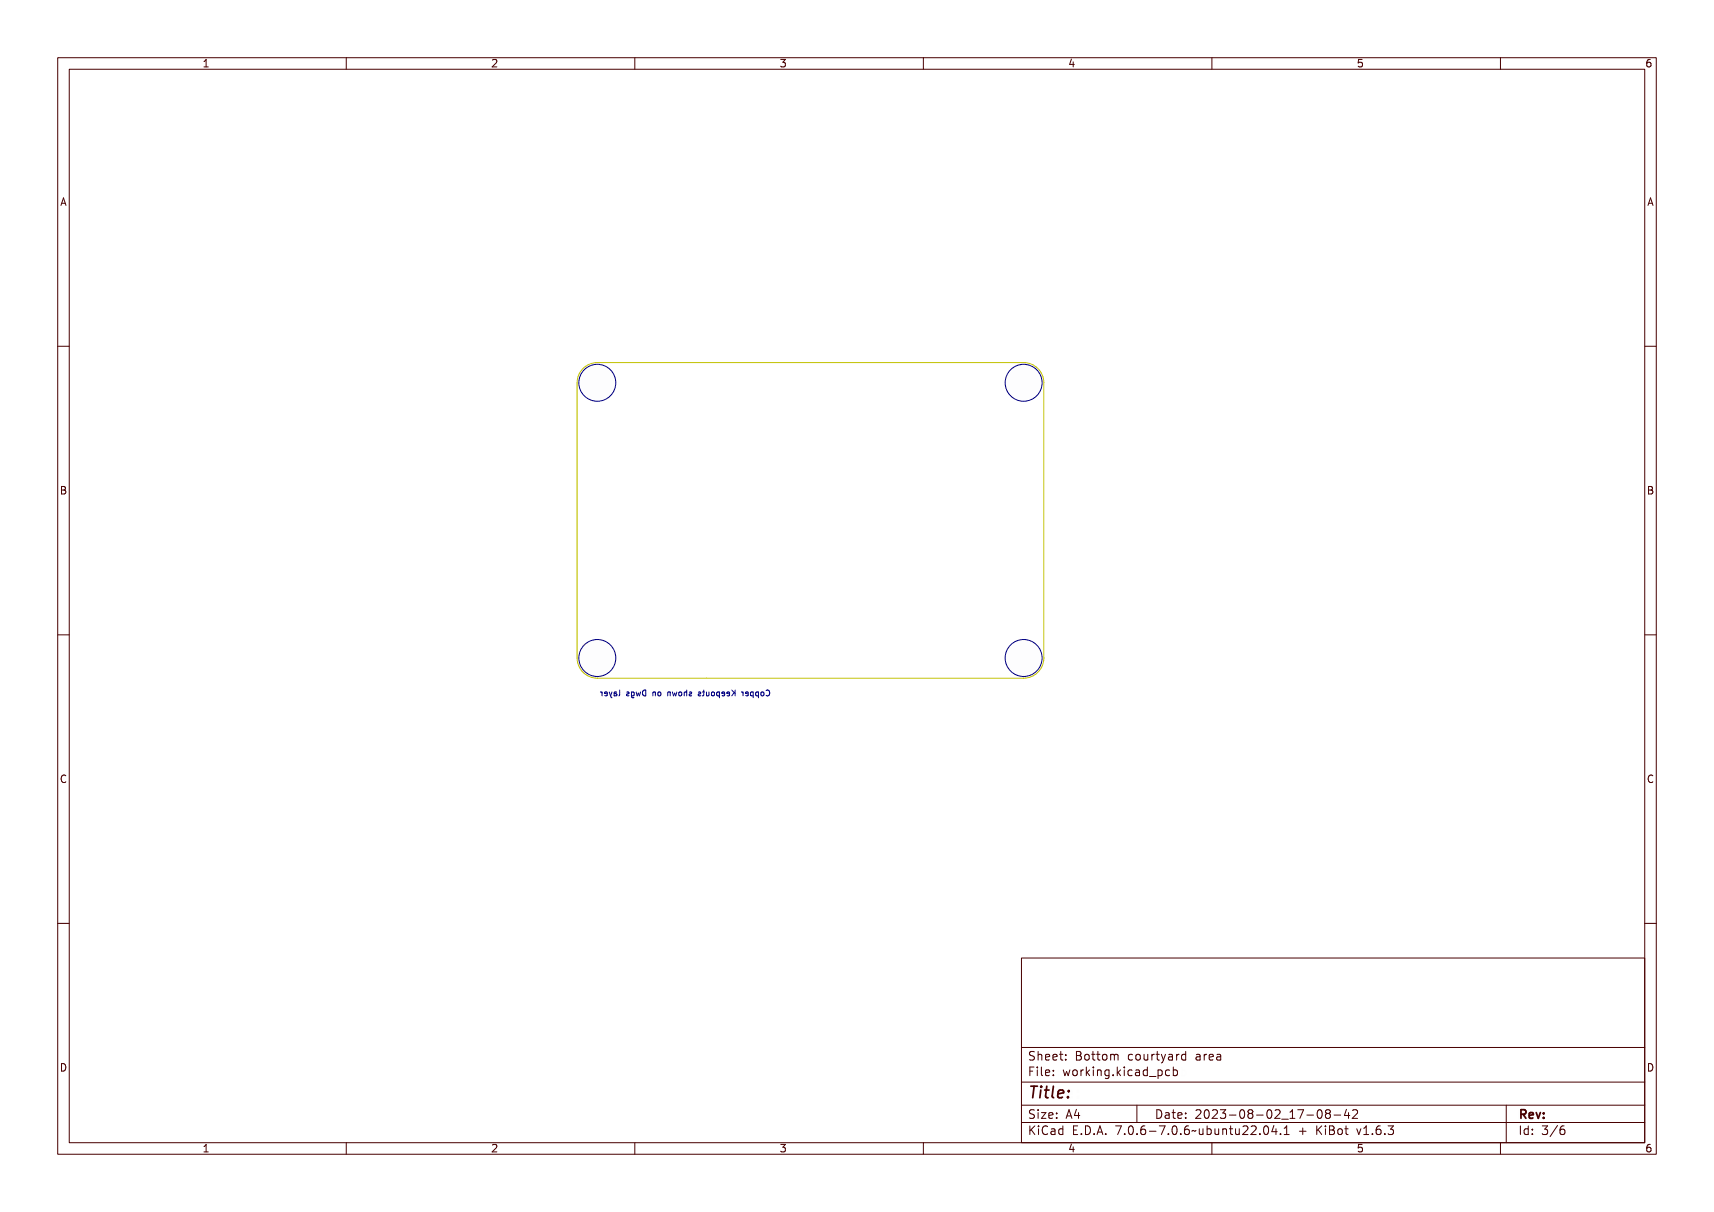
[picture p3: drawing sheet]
<svg xmlns="http://www.w3.org/2000/svg" width="297mm" height="210mm" viewBox="0 0 297 210" stroke-linecap="round" stroke-linejoin="round" font-family="sans-serif">
<path d="M101 63.9a3.5 3.5 0 0 1 2.5-1.1h73.9a3.5 3.5 0 0 1 3.5 3.5v47.7a3.5 3.5 0 0 1-3.5 3.5h-73.9a3.5 3.5 0 0 1-3.5-3.5v-47.7a3.5 3.5 0 0 1 1-2.4z" fill="none" stroke="#c2c200" stroke-width=".17"/>
<g fill="none" stroke="#000084" stroke-width=".17">
<path d="M104 119.9l.3 .2M104.3 119.9v.7M104.9 119.8l.4-.2 .1 .1v.1a.34 .34 0 0 0-.5 .3 .34 .34 0 0 0 .5 .3v.2a.49 .49 0 0 1-.6-.2 .49 .49 0 0 1 .1-.6zM106.4 119.9l.2 .1a.32 .32 0 0 1 .5 .3 .32 .32 0 0 1-.5 .2v.4h-.2zM107.3 119.9l.1 .1a.32 .32 0 0 1 .5 .3 .32 .32 0 0 1-.5 .2v.4h-.1zM108.1 120l.4-.1 .2 .3-.6 .1a.28 .28 0 0 0 .2 .2 .28 .28 0 0 0 .3 0 .37 .37 0 0 1-.5 0 .37 .37 0 0 1 0-.5zM109 119.9l.1 .1a.19 .19 0 0 1 .2-.1 .19 .19 0 0 1 .2 .1 .24 .24 0 0 0-.3 0 .24 .24 0 0 0-.1 .3v.3h-.1zM110.4 119.6h.2v.5l.4-.5h.1l-.4 .4 .4 .6h-.1l-.3-.5-.1 .5h-.2zM111.3 120l.4-.1 .2 .3-.6 .1a.28 .28 0 0 0 .2 .2 .28 .28 0 0 0 .3 0 .37 .37 0 0 1-.5 0 .37 .37 0 0 1 0-.5zM112.1 120l.4-.1 .2 .3-.6 .1a.28 .28 0 0 0 .2 .2 .28 .28 0 0 0 .3 0 .36 .36 0 0 1-.5 0 .36 .36 0 0 1 0-.5zM112.9 119.9l.1 .1a.32 .32 0 0 1 .5 .3 .32 .32 0 0 1-.5 .2v.4h-.1zM114.5 119.9h.1v.5l.1 .1 .2-.1v-.5h.1v.7l-.1-.1a.23 .23 0 0 1-.3 .1 .23 .23 0 0 1-.1-.3z"/>
<path d="M115.4 119.7h.1v.2h.3v.1h-.3l.1 .4 .2 .2h-.3l-.1-.6h-.2l.2-.1zM116.2 119.9h.4v.1h-.3l-.1 .1a.3 .3 0 0 1 .4 .4 .3 .3 0 0 1-.5 .1l.1-.1a.18 .18 0 0 0 .2 0 .18 .18 0 0 0 .1-.2h-.2a.21 .21 0 0 1-.2-.1 .21 .21 0 0 1 .1-.3zM117.8 119.9h.4v.1h-.3l-.1 .1a.3 .3 0 0 1 .4 .4 .3 .3 0 0 1-.5 .1l.1-.1a.18 .18 0 0 0 .2 0 .18 .18 0 0 0 .1-.2h-.2a.21 .21 0 0 1-.2-.1 .21 .21 0 0 1 .1-.3zM118.5 119.6h.1v.4a.23 .23 0 0 1 .3-.1 .23 .23 0 0 1 .1 .3v.4h-.1v-.5l-.2-.1-.1 .6h-.1zM120 119.9h.1l.1 .6 .1-.4h.1l.1 .4 .1-.6h.2l-.2 .7h-.1l-.1-.4-.2 .4h-.1zM120.9 119.9l.1 .1a.23 .23 0 0 1 .3-.1 .23 .23 0 0 1 .1 .3v.4h-.1v-.5l-.1-.1-.2 .1v.5h-.1zM123.3 119.9l.1 .1a.23 .23 0 0 1 .3-.1 .23 .23 0 0 1 .1 .3v.4h-.1v-.5l-.1-.1-.2 .1v.5h-.1zM124.9 119.6a.5 .5 0 0 1 .6 .5 .5 .5 0 0 1-.6 .5zM125 119.8a.38 .38 0 0 1 .4 .3 .38 .38 0 0 1-.4 .4zM125.6 119.9h.1l.1 .6 .1-.4h.1l.1 .4 .2-.6h.1l-.2 .7h-.1l-.1-.4-.1 .4h-.2zM126.5 120l.5-.1v.7a.28 .28 0 0 1-.1 .3 .28 .28 0 0 1-.4-.2 .24 .24 0 0 0 .3 .1 .24 .24 0 0 0 .1-.3v.1a.36 .36 0 0 1-.5-.2 .36 .36 0 0 1 .1-.4zM127.4 119.9h.4v.1h-.3l-.1 .1a.3 .3 0 0 1 .4 .4 .3 .3 0 0 1-.5 .1l.1-.1a.18 .18 0 0 0 .2 0 .18 .18 0 0 0 .1-.2h-.1a.21 .21 0 0 1-.3-.1 .21 .21 0 0 1 .1-.3z"/>
<path d="M128.9 119.6h.3v.8l.2 .2-.3-.1v-.8zM129.7 119.9l.5 .1 .1 .6-.2-.1a.25 .25 0 0 1-.3 .1 .25 .25 0 0 1-.1-.3 .25 .25 0 0 1 .3-.1h.1v-.2h-.4zM130.4 119.9h.2l.2 .6 .2-.6h.1l-.2 .6a.37 .37 0 0 1-.4 .4l.2-.3zM131.4 120l.3-.1 .2 .3-.5 .1a.28 .28 0 0 0 .2 .2 .28 .28 0 0 0 .3 0 .37 .37 0 0 1-.6 0 .37 .37 0 0 1 .1-.5zM132.2 119.9l.2 .1a.19 .19 0 0 1 .2-.1 .19 .19 0 0 1 .1 .1 .24 .24 0 0 0-.2 0 .24 .24 0 0 0-.2 .3v.3h-.1zM133.2 119.6l.2 .4-.2 .5M105.8 120a.24 .24 0 0 1 .3 .3 .24 .24 0 0 1-.3 .2zM106.6 120h.1a.24 .24 0 0 1 .2 .3 .24 .24 0 0 1-.3 .2zM107.4 120h.1a.24 .24 0 0 1 .2 .3 .24 .24 0 0 1-.3 .2zM108.2 120h.2l.1 .2h-.4zM111.4 120h.2l.1 .2h-.4zM112.2 120h.2l.1 .2h-.4z"/>
<path d="M113 120h.1a.24 .24 0 0 1 .2 .3 .24 .24 0 0 1-.3 .2zM113.8 120h.1a.24 .24 0 0 1 .2 .3 .24 .24 0 0 1-.3 .2zM119.4 120h.1a.24 .24 0 0 1 .2 .3 .24 .24 0 0 1-.3 .2zM122.6 120h.1a.24 .24 0 0 1 .2 .3 .24 .24 0 0 1-.3 .2zM126.6 120h.1a.24 .24 0 0 1 .2 .3 .24 .24 0 0 1-.3 .2zM131.5 120h.2l.1 .2h-.4z"/>
<circle cx="103.5" cy="66.3" r="3.2"/>
<circle cx="177.4" cy="66.3" r="3.2"/>
<circle cx="103.5" cy="114" r="3.2"/>
<circle cx="177.4" cy="114" r="3.2"/>
<circle cx="105.9" cy="120.2" r=".37"/>
<circle cx="113.9" cy="120.2" r=".37"/>
<circle cx="119.5" cy="120.2" r=".37"/>
<circle cx="122.7" cy="120.2" r=".37"/>
<circle cx="129.9" cy="120.4" r=".16"/>
</g>
<g fill="none" stroke="#480000" stroke-width=".17">
<path d="M10 10h277v190h-277zM12 12h273v186h-273zM60 10v2M110 10v2M160 10v2M210 10v2M260 10v2M10 60h2M285 60h2M10 110h2M285 110h2M10 160h2"/>
<path d="M285 160h2M177 166h108v32h-108zM60 198v2M110 198v2M160 198v2M177 181.5h108M177 187.5h108M177 191.5h108M177 194.5h108M178.1 195.2h.2v.6l.6-.6h.3l-.6 .6 .6 .8h-.2l-.5-.7-.2 .2v.5h-.2zM178.2 185h.9v.2h-.7v.4h.6v.2h-.6v.7h-.2zM178.3 182.4l.5-.1h.2v.2a.31 .31 0 0 0-.5-.1 .31 .31 0 0 0 0 .5 .5 .5 0 0 1 .6 .6 .5 .5 0 0 1-.8 .2l-.1-.2a.34 .34 0 0 0 .4 .1 .34 .34 0 0 0 .1-.5 .47 .47 0 0 1-.5-.2 .47 .47 0 0 1 .1-.5z"/>
<path d="M178.3 192.5l.5-.1h.2v.2a.31 .31 0 0 0-.5-.1 .31 .31 0 0 0 0 .5 .5 .5 0 0 1 .6 .6 .5 .5 0 0 1-.8 .2l-.1-.2a.34 .34 0 0 0 .4 .1 .34 .34 0 0 0 .1-.5 .47 .47 0 0 1-.5-.2 .47 .47 0 0 1 .1-.5zM179.4 182.2h.2v.6a.35 .35 0 0 1 .4-.1 .35 .35 0 0 1 .2 .4v.6h-.2v-.8h-.4v.8h-.2zM179.5 185.4h.4v.9h.4v.2h-.9v-.2h.3v-.8h-.2zM179.5 192.8h.4v.9h.4v.1h-.9v-.1h.3v-.8h-.2zM179.5 195.6h.4v.9h.4v.1h-.9v-.1h.3v-.8h-.2zM179.7 184.9h.2v.3h-.2zM179.7 192.3h.2v.3h-.2zM179.7 195.1h.2v.3h-.2zM180.6 184.9h.4v1.3l.4 .1v.2l-.5-.2v-1.2h-.3zM180.6 192.8h.8v.1l-.6 .8h.6v.1h-.8v-.1l.6-.8h-.6zM180.7 182.8a.49 .49 0 0 1 .6-.1 .49 .49 0 0 1 .2 .5h-.8a.42 .42 0 0 0 .3 .4 .42 .42 0 0 0 .4-.1v.2a.6 .6 0 0 1-.8-.1 .6 .6 0 0 1 .1-.8zM180.7 195.4l.5-.2h.3v.2a.43 .43 0 0 0-.6 0 .43 .43 0 0 0-.2 .5 .43 .43 0 0 0 .2 .5 .43 .43 0 0 0 .6 0v.2a.66 .66 0 0 1-.8-.1 .66 .66 0 0 1-.1-.8z"/>
<path d="M180.8 182.9l.4-.1 .1 .3h-.6zM181.8 195.6h.2a.45 .45 0 0 1 .5 0 .45 .45 0 0 1 .1 .4v.6h-.1v-.1a.38 .38 0 0 1-.5 .2 .38 .38 0 0 1-.2-.5 .38 .38 0 0 1 .4-.2h.3a.35 .35 0 0 0-.3-.4 .35 .35 0 0 0-.4 .2zM181.9 182.8a.49 .49 0 0 1 .6-.1 .49 .49 0 0 1 .2 .5h-.8a.42 .42 0 0 0 .3 .4 .42 .42 0 0 0 .5-.1v.2a.6 .6 0 0 1-.9-.1 .6 .6 0 0 1 .1-.8zM181.9 185.5a.49 .49 0 0 1 .6-.1 .49 .49 0 0 1 .2 .5h-.8a.42 .42 0 0 0 .3 .4 .42 .42 0 0 0 .5-.1v.2a.6 .6 0 0 1-.9-.1 .6 .6 0 0 1 .1-.8zM181.9 192.9a.49 .49 0 0 1 .6-.1 .49 .49 0 0 1 .2 .5h-.8a.42 .42 0 0 0 .3 .4 .42 .42 0 0 0 .5-.1v.2a.6 .6 0 0 1-.9-.1 .6 .6 0 0 1 .1-.8zM182 196.2l.5-.1a.31 .31 0 0 1-.2 .4 .31 .31 0 0 1-.4-.1zM182 182.9l.4-.1 .1 .3h-.6zM182 185.6l.4-.1 .1 .3h-.6zM182 193l.4-.1 .1 .3h-.6zM183 195.7l.4-.2 .2 .2v-.6h.2v1.5h-.2v-.1a.42 .42 0 0 1-.5 .1 .42 .42 0 0 1-.2-.5zM183.2 195.8l.1-.1a.4 .4 0 0 1 .3 .4 .4 .4 0 0 1-.3 .4l-.2-.2zM183.2 182.3h.2v.4h.4v.1h-.4l.1 .8h.3v.1h-.2a.3 .3 0 0 1-.4-.3v-.6h-.3v-.1h.3z"/>
<path d="M183.3 185.4h.2v.3h-.2zM183.3 186.2h.2v.3h-.2zM183.3 192.8h.2v.3h-.2zM183.3 193.6h.2v.2h-.2zM184.5 182.7h.2v.3h-.2zM184.5 183.5h.2v.2h-.2zM185.2 185.4h.2l.2 .8 .1-.5h.2l.2 .5 .1-.8h.2l-.2 1.1h-.2l-.2-.7-.2 .7h-.1zM185.4 195.2h.9v.2h-.7v.4h.6v.2h-.6v.5h.7v.1h-.9zM185.7 192.4h.2l.5 1.4h-.2l-.1-.3h-.5l-.1 .3h-.2zM185.8 192.6l.2 .7h-.4zM186.6 182.3h.4a.35 .35 0 0 1 .5 .2 .35 .35 0 0 1-.3 .5 .41 .41 0 0 1 .3 .5 .41 .41 0 0 1-.5 .2h-.4zM186.7 185.5a.52 .52 0 0 1 .8 .4 .52 .52 0 0 1-.8 .4l-.1-.4z"/>
<path d="M186.8 183.1h.2a.27 .27 0 0 1 .3 .2 .27 .27 0 0 1-.3 .3h-.2zM186.8 182.5h.2a.23 .23 0 0 1 .3 .2 .23 .23 0 0 1-.3 .2h-.2zM186.8 185.6l.1-.1a.39 .39 0 0 1 .4 .4 .39 .39 0 0 1-.4 .4l-.1-.2zM186.9 196.4h.2v.2h-.2zM187.1 192.4h.2v.9h.2v.2h-.2v.3h-.2v-.3h-.6v-.2zM187.1 192.6v.7h-.4zM187.8 195.2a.76 .76 0 0 1 .9 .7 .76 .76 0 0 1-.9 .7zM187.9 182.8a.52 .52 0 0 1 .8 .4 .52 .52 0 0 1-.8 .4l-.1-.4zM188 195.4a.57 .57 0 0 1 .5 .5 .57 .57 0 0 1-.5 .6zM188 185.4h.2v.2a.3 .3 0 0 1 .3-.3 .3 .3 0 0 1 .3 .3 .37 .37 0 0 0-.5-.1 .37 .37 0 0 0-.1 .4v.6h-.2zM188 182.9l.1-.1a.39 .39 0 0 1 .4 .4 .39 .39 0 0 1-.4 .4l-.1-.2zM189.1 184.9h.1v.9l.5-.4h.2l-.4 .4 .5 .7h-.2l-.4-.6-.2 .1v.5h-.1z"/>
<path d="M189.2 182.3h.2v.4h.4v.1h-.4l.1 .8h.3v.1h-.2a.3 .3 0 0 1-.4-.3v-.6h-.2v-.1h.2zM189.3 196.4h.3v.2h-.3zM190.3 185.4h.4v.9h.4v.2h-.9v-.2h.4v-.8h-.3zM190.5 182.3h.1v.4h.4v.1h-.4l.1 .8h.3v.1h-.2a.3 .3 0 0 1-.3-.3v-.6h-.3v-.1h.3zM190.5 195.2h.3l.4 1.4h-.2l-.1-.3h-.5l-.1 .3h-.2zM190.6 184.9h.1v.3h-.1zM190.6 195.4l.2 .7h-.4zM191.4 185.4h.2v.1a.35 .35 0 0 1 .4-.1 .35 .35 0 0 1 .3 .4v.7h-.2l-.1-.9h-.3l-.1 .9h-.2zM191.5 182.8a.52 .52 0 0 1 .8 .4 .52 .52 0 0 1-.8 .4l-.1-.4zM191.6 182.9l.1-.1a.39 .39 0 0 1 .4 .4 .39 .39 0 0 1-.4 .4l-.1-.2zM191.7 196.4h.3v.2h-.3zM192.5 182.7h.2l.2-.1a.22 .22 0 0 0 .2 .2 .22 .22 0 0 0 .2-.2l.2 .3v.8h-.1v-.8l-.1-.1-.2 .1v.8h-.1v-.8l-.2-.1-.1 .1v.8h-.2z"/>
<path d="M192.7 185.5l.3-.2 .3 .2v-.1h.2v1a.53 .53 0 0 1-.8 .4v-.2a.36 .36 0 0 0 .4 .1 .36 .36 0 0 0 .2-.4l-.1 .1a.53 .53 0 0 1-.7-.3 .53 .53 0 0 1 .2-.6zM192.8 185.6l.1-.1a.39 .39 0 0 1 .4 .4 .39 .39 0 0 1-.4 .4l-.1-.2zM193.8 195.2h.9l-.5 1.4h-.2l.5-1.2h-.7zM194.1 186.2h.3v.3h-.3zM195.1 184.9h.2v.9l.4-.4h.3l-.5 .4 .5 .7h-.2l-.4-.6-.1 .1v.5h-.2zM195.2 182.8a.39 .39 0 0 1 .4-.2 .39 .39 0 0 1 .3 .3 .4 .4 0 0 0-.6 0 .4 .4 0 0 0 0 .6 .4 .4 0 0 0 .6 0 .41 .41 0 0 1-.4 .3 .41 .41 0 0 1-.4-.3v-.5zM195.3 196.4h.3v.2h-.3zM196.3 185.4h.5v.9h.3v.2h-.9v-.2h.4v-.8h-.3zM196.3 195.4a.5 .5 0 0 1 .7-.1 .5 .5 0 0 1 .1 .6 .52 .52 0 0 1-.4 .8 .52 .52 0 0 1-.5-.8zM196.3 182.8a.52 .52 0 0 1 .8 .4 .52 .52 0 0 1-.8 .4l-.1-.4zM196.4 182.9l.1-.1a.39 .39 0 0 1 .4 .4 .39 .39 0 0 1-.4 .4l-.1-.2zM196.5 195.4a.57 .57 0 0 1 .4 .9l-.3 .2a.86 .86 0 0 1-.1-1.1z"/>
<path d="M196.6 184.9h.2v.3h-.2zM197 191.5v3M197.4 182.7h.2v.8l.2 .1 .3-.2v-.7h.2v1h-.2v-.1a.35 .35 0 0 1-.4 .2 .35 .35 0 0 1-.3-.5zM197.6 185.5a.39 .39 0 0 1 .4-.2 .39 .39 0 0 1 .3 .3 .4 .4 0 0 0-.6 0 .4 .4 0 0 0 0 .6 .4 .4 0 0 0 .6 0 .41 .41 0 0 1-.4 .3 .41 .41 0 0 1-.4-.3v-.5zM197.7 196.4h.3v.2h-.3zM198.7 185.4h.1a.45 .45 0 0 1 .5 0 .45 .45 0 0 1 .2 .4v.7h-.2v-.2a.38 .38 0 0 1-.5 .2 .38 .38 0 0 1-.2-.5 .38 .38 0 0 1 .5-.2h.2a.35 .35 0 0 0-.3-.4 .35 .35 0 0 0-.3 .2zM198.7 195.4l.5-.2h.2v.2a.43 .43 0 0 0-.5 0 .43 .43 0 0 0-.1 .5 .48 .48 0 0 1 .7 0 .48 .48 0 0 1-.1 .7 .48 .48 0 0 1-.7-.1l-.1-.6zM198.8 182.7h.2v.2a.3 .3 0 0 1 .3-.3 .3 .3 0 0 1 .3 .3 .37 .37 0 0 0-.4-.1 .37 .37 0 0 0-.2 .4v.5h-.2zM198.8 186l.5-.1a.31 .31 0 0 1-.1 .4 .31 .31 0 0 1-.4-.1zM198.9 195.9a.29 .29 0 0 1 .4 .1 .29 .29 0 0 1-.1 .4 .29 .29 0 0 1-.4-.1zM199.9 185.5l.3-.2 .3 .2v-.6h.2v1.6h-.2v-.2a.42 .42 0 0 1-.5 .1 .42 .42 0 0 1-.2-.5zM200 196h.5v.2h-.5z"/>
<path d="M200 185.6l.1-.1a.39 .39 0 0 1 .4 .4 .39 .39 0 0 1-.4 .4l-.1-.2zM200.1 182.3h.2v.4h.4v.1h-.4v.8h.4v.1h-.3a.3 .3 0 0 1-.3-.3v-.6h-.3v-.1h.3zM200.1 192.4a.76 .76 0 0 1 1 .7 .76 .76 0 0 1-1 .7zM200.3 192.6a.57 .57 0 0 1 .6 .5 .57 .57 0 0 1-.6 .6zM200.9 186.8l1.2 .1zM201 182.7h.2l.3 .8 .3-.8h.2l-.3 .7a.68 .68 0 0 1-.7 .8v-.2h.3l.1-.3zM201 195.2h.9l-.5 1.4h-.2l.5-1.2h-.7zM201.4 192.8h.2a.45 .45 0 0 1 .5 0 .45 .45 0 0 1 .1 .4v.6h-.1v-.1a.38 .38 0 0 1-.5 .2 .38 .38 0 0 1-.2-.5 .38 .38 0 0 1 .4-.2h.3a.35 .35 0 0 0-.3-.4 .35 .35 0 0 0-.4 .2zM201.6 193.4l.5-.1a.31 .31 0 0 1-.2 .4 .31 .31 0 0 1-.4-.1zM202.2 185.4h.2v.1a.46 .46 0 0 1 .6 0 .46 .46 0 0 1 .1 .6 .39 .39 0 0 1-.2 .4 .39 .39 0 0 1-.5-.2v.6h-.2zM202.3 182.7h.2a.45 .45 0 0 1 .4 0 .45 .45 0 0 1 .2 .4v.6h-.2v-.1a.38 .38 0 0 1-.5 .2 .38 .38 0 0 1-.2-.5 .38 .38 0 0 1 .5-.2h.2a.35 .35 0 0 0-.2-.4 .35 .35 0 0 0-.4 .2zM202.4 183.3l.5-.1a.31 .31 0 0 1-.1 .4 .31 .31 0 0 1-.4-.1z"/>
<path d="M202.5 185.6l.1-.1a.4 .4 0 0 1 .4 .4 .4 .4 0 0 1-.4 .4l-.2-.2zM202.5 196.4h.3v.2h-.3zM202.8 192.4h.2v.4h.4v.1h-.4l.1 .8h.3v.1h-.2a.3 .3 0 0 1-.4-.3v-.6h-.3v-.1h.3zM203.5 195.4a.5 .5 0 0 1 .7-.1 .5 .5 0 0 1 .1 .6 .52 .52 0 0 1-.4 .8 .52 .52 0 0 1-.5-.8zM203.6 185.5a.39 .39 0 0 1 .4-.2 .39 .39 0 0 1 .3 .3 .4 .4 0 0 0-.5 0 .4 .4 0 0 0 0 .6 .4 .4 0 0 0 .5 0 .41 .41 0 0 1-.4 .3 .41 .41 0 0 1-.4-.3v-.5zM203.6 182.7h.2v.2a.3 .3 0 0 1 .3-.3 .3 .3 0 0 1 .3 .3 .37 .37 0 0 0-.4-.1 .37 .37 0 0 0-.2 .4v.5h-.2zM203.7 195.4a.57 .57 0 0 1 .4 .9l-.2 .2a.86 .86 0 0 1-.2-1.1zM203.9 192.9a.49 .49 0 0 1 .6-.1 .49 .49 0 0 1 .2 .5h-.8a.42 .42 0 0 0 .3 .4 .42 .42 0 0 0 .5-.1v.2a.6 .6 0 0 1-.9-.1 .6 .6 0 0 1 .1-.8zM204 193l.4-.1 .1 .3h-.6zM204.7 184.9h.1v.6a.45 .45 0 0 1 .7 0 .45 .45 0 0 1 0 .6 .39 .39 0 0 1-.2 .4 .39 .39 0 0 1-.5-.2v.2h-.1zM204.7 182.8l.3-.2 .3 .2v-.6h.2v1.5h-.2v-.1a.42 .42 0 0 1-.5 .1 .42 .42 0 0 1-.2-.5zM204.8 182.9l.1-.1a.4 .4 0 0 1 .4 .4 .4 .4 0 0 1-.4 .4l-.1-.2z"/>
<path d="M204.9 185.6l.1-.1a.39 .39 0 0 1 .4 .4 .39 .39 0 0 1-.4 .4l-.1-.2zM204.9 196.4h.3v.2h-.3zM205.3 192.8h.2v.3h-.2zM205.3 193.6h.2v.2h-.2zM205.9 195.4l.5-.2h.2v.2a.43 .43 0 0 0-.5 0 .43 .43 0 0 0-.1 .5 .48 .48 0 0 1 .7 0 .48 .48 0 0 1-.1 .7 .48 .48 0 0 1-.7-.1l-.1-.6zM206.1 195.9a.29 .29 0 0 1 .4 .1 .29 .29 0 0 1-.1 .4 .29 .29 0 0 1-.4-.1zM207 196l.3-.1 .5 .1 .2-.1a.38 .38 0 0 1-.7 .2l-.3 .1zM207.1 182.7h.2a.45 .45 0 0 1 .4 0 .45 .45 0 0 1 .2 .4v.6h-.2v-.1a.38 .38 0 0 1-.5 .2 .38 .38 0 0 1-.2-.5 .38 .38 0 0 1 .5-.2h.2a.35 .35 0 0 0-.2-.4 .35 .35 0 0 0-.4 .2zM207.3 183.3l.4-.1a.31 .31 0 0 1-.1 .4 .31 .31 0 0 1-.4-.1zM207.4 192.5a.53 .53 0 0 1 .8 .1 .53 .53 0 0 1-.3 .7l-.3 .4h.7v.1h-.9v-.1l.3-.4a.49 .49 0 0 0 .2-.7l-.5 .1zM208.3 195.6h.1l.1 .8 .2 .1 .2-.2v-.7h.2v1h-.2v-.1a.35 .35 0 0 1-.4 .2 .35 .35 0 0 1-.2-.5zM208.4 182.7h.2v.2a.3 .3 0 0 1 .3-.3 .3 .3 0 0 1 .3 .3 .37 .37 0 0 0-.4-.1 .37 .37 0 0 0-.2 .4v.5h-.2z"/>
<path d="M208.7 192.6a.5 .5 0 0 1 .6-.1 .5 .5 0 0 1 .2 .6 .52 .52 0 0 1-.5 .8 .52 .52 0 0 1-.4-.8zM208.9 192.6a.57 .57 0 0 1 .4 .9l-.3 .2a.86 .86 0 0 1-.1-1.1zM209.5 195.1h.2v.6a.45 .45 0 0 1 .6-.1 .45 .45 0 0 1 .1 .7 .39 .39 0 0 1-.3 .4 .39 .39 0 0 1-.4-.2v.1h-.2zM209.5 182.8a.49 .49 0 0 1 .6-.1 .49 .49 0 0 1 .3 .5h-.8a.42 .42 0 0 0 .3 .4 .42 .42 0 0 0 .4-.1v.2a.6 .6 0 0 1-.8-.1 .6 .6 0 0 1 0-.8zM209.7 182.9l.3-.1 .2 .3h-.6zM209.7 195.8l.1-.1a.4 .4 0 0 1 .4 .4 .4 .4 0 0 1-.4 .4l-.1-.2zM209.8 192.5a.53 .53 0 0 1 .8 .1 .53 .53 0 0 1-.3 .7l-.3 .4h.7v.1h-.9v-.1l.3-.4a.49 .49 0 0 0 .2-.7l-.5 .1zM210 198v2M210.7 195.6h.2v.8l.2 .1 .2-.2v-.7h.2v1h-.2v-.1a.35 .35 0 0 1-.4 .2 .35 .35 0 0 1-.2-.5zM210.7 182.7h.2a.45 .45 0 0 1 .4 0 .45 .45 0 0 1 .2 .4v.6h-.2v-.1a.38 .38 0 0 1-.4 .2 .38 .38 0 0 1-.3-.5 .38 .38 0 0 1 .5-.2h.2a.35 .35 0 0 0-.2-.4 .35 .35 0 0 0-.4 .2zM210.9 183.3l.4-.1a.31 .31 0 0 1-.1 .4 .31 .31 0 0 1-.4-.1zM211 192.4a.46 .46 0 0 1 .6 0 .46 .46 0 0 1 .1 .6l-.1 .1a.45 .45 0 0 1 .2 .6 .45 .45 0 0 1-.6 .2l-.2-.1v-.2a.35 .35 0 0 0 .5 .1 .35 .35 0 0 0 0-.5h-.3v-.2a.28 .28 0 0 0 .4-.1 .28 .28 0 0 0 0-.3 .28 .28 0 0 0-.4 0h-.2z"/>
<path d="M211.9 195.6h.2v.1a.35 .35 0 0 1 .4-.1 .35 .35 0 0 1 .2 .4v.6h-.2v-.8h-.4v.8h-.2zM212.4 193.2h.5v.2h-.5zM213.3 195.2h.2v.4h.4v.1h-.4v.8h.4v.1h-.2a.3 .3 0 0 1-.4-.3v-.6h-.3v-.1h.3zM213.5 192.6a.5 .5 0 0 1 .6-.1 .5 .5 0 0 1 .2 .6 .52 .52 0 0 1-.5 .8 .52 .52 0 0 1-.4-.8zM213.7 192.6a.57 .57 0 0 1 .4 .9l-.3 .2a.86 .86 0 0 1-.1-1.1zM214.3 195.6h.2v.8l.2 .1 .2-.2v-.7h.2v1h-.2v-.1a.35 .35 0 0 1-.4 .2 .35 .35 0 0 1-.2-.5zM214.7 192.5a.41 .41 0 0 1 .7-.1 .41 .41 0 0 1-.2 .7 .42 .42 0 0 1 .2 .6 .42 .42 0 0 1-.7 0 .42 .42 0 0 1 .2-.6l-.3-.2zM215.5 195.3a.53 .53 0 0 1 .8 .1 .53 .53 0 0 1-.3 .7l-.3 .4h.6v.1h-.9v-.1l.4-.4a.49 .49 0 0 0 .2-.8l-.5 .2zM216 193.2h.5v.2h-.5zM216.7 195.3a.53 .53 0 0 1 .8 .1 .53 .53 0 0 1-.3 .7l-.3 .4h.6v.1h-.9v-.1l.4-.4a.49 .49 0 0 0 .2-.8l-.5 .2zM217.1 192.6a.5 .5 0 0 1 .7-.1 .5 .5 0 0 1 .1 .6 .52 .52 0 0 1-.5 .8 .52 .52 0 0 1-.4-.8zM217.3 192.6a.57 .57 0 0 1 .4 .9l-.3 .2a.86 .86 0 0 1-.1-1.1z"/>
<path d="M218.2 196.4h.2v.2h-.2zM218.2 192.5a.53 .53 0 0 1 .8 .1 .53 .53 0 0 1-.3 .7l-.3 .4h.7v.1h-.9v-.1l.3-.4a.49 .49 0 0 0 .2-.7l-.5 .1zM219.2 195.4a.5 .5 0 0 1 .6-.1 .5 .5 0 0 1 .2 .6 .52 .52 0 0 1-.5 .8 .52 .52 0 0 1-.5-.8zM219.2 194.2l1.3 .1zM219.4 195.4a.57 .57 0 0 1 .3 .9l-.2 .2a.86 .86 0 0 1-.1-1.1zM220.7 192.5l.5-.1v1.3h.3v.1h-.8v-.1h.3v-1.1h-.3zM220.8 195.2h.2v.9h.2v.2h-.2v.3h-.2v-.3h-.6v-.2zM220.8 195.4v.7h-.4zM221.8 196.4h.2v.2h-.2zM221.8 192.4h.9l-.5 1.4h-.2l.5-1.2h-.7zM222.8 195.3l.5-.1v1.3h.3v.1h-.8v-.1h.3v-1.1h-.3zM223.2 193.2h.5v.2h-.5z"/>
<path d="M224.3 192.6a.5 .5 0 0 1 .7-.1 .5 .5 0 0 1 .1 .6 .52 .52 0 0 1-.4 .8 .52 .52 0 0 1-.5-.8zM224.5 192.6a.57 .57 0 0 1 .4 .9l-.2 .2a.86 .86 0 0 1-.2-1.1zM225.4 195.5h.2v.4h.4v.2h-.4v.4h-.2v-.4h-.4v-.2h.4zM225.5 192.5a.41 .41 0 0 1 .7-.1 .41 .41 0 0 1-.2 .7 .42 .42 0 0 1 .2 .6 .42 .42 0 0 1-.7 0 .42 .42 0 0 1 .2-.6l-.3-.2zM226.8 193.2h.5v.2h-.5zM227.5 195.2h.2v.6l.6-.6h.2l-.6 .6 .6 .8h-.2l-.5-.7-.1 .2v.5h-.2zM228.4 192.4h.2v.9h.2v.2h-.2v.3h-.2v-.3h-.6v-.2zM228.4 192.6v.7h-.5zM228.8 195.6h.4v.9h.4v.1h-.9v-.1h.4v-.8h-.3zM229 192.5a.53 .53 0 0 1 .8 .1 .53 .53 0 0 1-.2 .7l-.4 .4h.7v.1h-.9v-.1l.3-.4a.49 .49 0 0 0 .2-.7l-.5 .1zM229.1 195.1h.1v.3h-.1zM229.9 195.2h.4a.35 .35 0 0 1 .5 .2 .35 .35 0 0 1-.3 .5 .41 .41 0 0 1 .3 .5 .41 .41 0 0 1-.5 .2h-.4z"/>
<path d="M230.1 196h.2a.27 .27 0 0 1 .3 .2 .27 .27 0 0 1-.3 .3h-.2zM230.1 195.4h.2a.23 .23 0 0 1 .3 .2 .23 .23 0 0 1-.3 .2h-.2zM231.2 193.2h1.1M231.2 195.7a.52 .52 0 0 1 .8 .4 .52 .52 0 0 1-.8 .4l-.1-.4zM231.3 195.8l.1-.1a.39 .39 0 0 1 .4 .4 .39 .39 0 0 1-.4 .4l-.1-.2zM232.6 195.2h.1v.4h.4v.1h-.4l.1 .8h.3v.1h-.2a.3 .3 0 0 1-.3-.3v-.6h-.3v-.1h.3zM233.3 192.2l-.3 1.1h.9M233.7 192.8v1M234.4 192.4l.2-.1h.4l.2 .1v.3v.2l-.9 .9h.9M234.6 195.6h.2l.3 .9 .4-.9h.2l-.4 1h-.3zM236 195.3l.5-.1v1.3h.3v.1h-.8v-.1h.3v-1.1h-.3zM237.4 196.4h.3v.2h-.3z"/>
<path d="M238.4 195.4l.5-.2h.2v.2a.43 .43 0 0 0-.5 0 .43 .43 0 0 0-.1 .5 .48 .48 0 0 1 .7 0 .48 .48 0 0 1-.1 .7 .48 .48 0 0 1-.7-.1l-.1-.6zM238.6 195.9a.29 .29 0 0 1 .4 .1 .29 .29 0 0 1-.1 .4 .29 .29 0 0 1-.4-.1zM239.8 196.4h.3v.2h-.3zM240.7 195.2a.46 .46 0 0 1 .6 0 .46 .46 0 0 1 .1 .6l-.1 .1a.45 .45 0 0 1 .2 .6 .45 .45 0 0 1-.6 .2l-.2-.1v-.2a.35 .35 0 0 0 .5 .1 .35 .35 0 0 0 0-.5l-.3-.1v-.1a.28 .28 0 0 0 .4-.1 .28 .28 0 0 0 0-.3 .28 .28 0 0 0-.4 0h-.2zM260 198v2M261 191.5v6.5M263.2 195.2h.8v.2h-.3v1.1h.3v.1h-.8v-.1h.3v-1.1h-.3zM264.4 195.7l.3-.2 .3 .2v-.6h.2v1.5h-.2v-.1a.42 .42 0 0 1-.5 .1 .42 .42 0 0 1-.2-.5zM264.6 195.8l.1-.1a.4 .4 0 0 1 .3 .4 .4 .4 0 0 1-.3 .4l-.2-.2zM265.9 195.6h.2v.3h-.2zM265.9 196.4h.2v.2h-.2zM268 195.2a.46 .46 0 0 1 .6 0 .46 .46 0 0 1 .1 .6l-.1 .1a.45 .45 0 0 1 .2 .6 .45 .45 0 0 1-.7 .2l-.2-.1v-.2a.35 .35 0 0 0 .6 .1 .35 .35 0 0 0 0-.5l-.3-.1v-.1a.28 .28 0 0 0 .4-.1 .28 .28 0 0 0 0-.3 .28 .28 0 0 0-.4 0h-.2z"/>
<path d="M269.9 195.2h.2l-.8 1.6h-.2zM270.5 195.4l.5-.2h.2v.2a.43 .43 0 0 0-.5 0 .43 .43 0 0 0-.2 .5 .48 .48 0 0 1 .7 0 .48 .48 0 0 1 0 .7 .48 .48 0 0 1-.7-.1l-.1-.6zM270.6 195.9a.29 .29 0 0 1 .4 .1 .29 .29 0 0 1 0 .4 .29 .29 0 0 1-.4-.1z"/>
<circle cx="196.7" cy="195.9" r=".13"/>
<circle cx="203.9" cy="195.9" r=".13"/>
<circle cx="209" cy="193.1" r=".13"/>
<circle cx="213.8" cy="193.1" r=".13"/>
<circle cx="215" cy="193.4" r=".29"/>
<circle cx="215" cy="192.8" r=".25"/>
<circle cx="217.4" cy="193.1" r=".13"/>
<circle cx="219.5" cy="195.9" r=".13"/>
<circle cx="224.7" cy="193.1" r=".13"/>
<circle cx="225.9" cy="193.4" r=".29"/>
<circle cx="225.9" cy="192.8" r=".25"/>
</g>
<g fill="none" stroke="#480000" stroke-width=".3">
<path d="M178.1 188.4h1.4v.2h-.6v1.7h-.2v-1.7h-.6zM179.9 188.8h.7v1.3h.4v.2h-1.2v-.2h.5v-1.1h-.4zM180.3 188.3h.3v.3h-.3zM181.8 188.4h.2v.4h.6v.2h-.6v1l.2 .1h.4v.2a.55 .55 0 0 1-.8-.5v-.8h-.4v-.2h.4zM183 188.3h.6l.1 1.6 .1 .2h.4v.2a.54 .54 0 0 1-.8-.5v-1.4h-.4zM184.8 189a.65 .65 0 0 1 .8-.1 .65 .65 0 0 1 .3 .7h-1.1a.56 .56 0 0 0 .4 .5 .56 .56 0 0 0 .6-.1v.2a.81 .81 0 0 1-1.1-.1 .81 .81 0 0 1 .1-1.1zM185 189.1l.3-.1a.37 .37 0 0 1 .3 .4h-.8zM186.7 188.9h.3v.4h-.3zM186.7 189.9h.3v.4h-.3zM263.1 192.4a.73 .73 0 0 1 .9 .2v.3l-.3 .3 .5 .6h-.2l-.3-.4-.2-.2h-.2v.6h-.2zM263.3 192.6h.2a.26 .26 0 0 1 .3 .2 .26 .26 0 0 1-.2 .3h-.3zM264.5 192.9a.49 .49 0 0 1 .6-.1 .49 .49 0 0 1 .2 .5h-.8a.42 .42 0 0 0 .3 .4 .42 .42 0 0 0 .4-.1v.2a.6 .6 0 0 1-.8-.1 .6 .6 0 0 1 .1-.8z"/>
<path d="M264.6 193l.3-.1 .2 .3h-.6zM265.5 192.8h.2l.3 .9 .3-.9h.2l-.4 1h-.2zM267.1 192.8h.2v.3h-.2zM267.1 193.6h.2v.2h-.2z"/>
</g>
<text font-size="2.7" fill="#480000" x="178" y="190.3">Title:</text>
<g font-size="2" fill="#480000">
<text x="178" y="183.7">Sheet: Bottom courtyard area</text>
<text x="178" y="186.5">File: working.kicad_pcb</text>
<text x="178" y="193.9">Size: A4</text>
<text x="178" y="196.6">KiCad E.D.A. 7.0.6-7.0.6~ubuntu22.04.1 + KiBot v1.6.3</text>
<text x="200" y="193.9">Date: 2023-08-02_17-08-42</text>
<text x="263" y="196.6">Id: 3/6</text>
<text x="263" y="193.9">Rev:</text>
</g>
<g font-size="1.7" fill="#480000">
<text x="35" y="11.7">1</text>
<text x="85" y="11.7">2</text>
<text x="135" y="11.7">3</text>
<text x="185" y="11.7">4</text>
<text x="235" y="11.7">5</text>
<text x="285" y="11.7">6</text>
<text x="10.5" y="35.7">A</text>
<text x="285.5" y="35.7">A</text>
<text x="10.5" y="85.6">B</text>
<text x="285.5" y="85.6">B</text>
<text x="10.5" y="135.7">C</text>
<text x="285.5" y="135.7">C</text>
<text x="10.5" y="185.6">D</text>
<text x="285.5" y="185.6">D</text>
<text x="35" y="199.7">1</text>
<text x="85" y="199.7">2</text>
<text x="135" y="199.7">3</text>
<text x="185" y="199.7">4</text>
<text x="235" y="199.7">5</text>
<text x="285" y="199.7">6</text>
</g>
<text font-size="1.3" fill="#000084" x="104.7" y="120.6">Copper Keepouts shown on Dwgs layer</text>
</svg>
